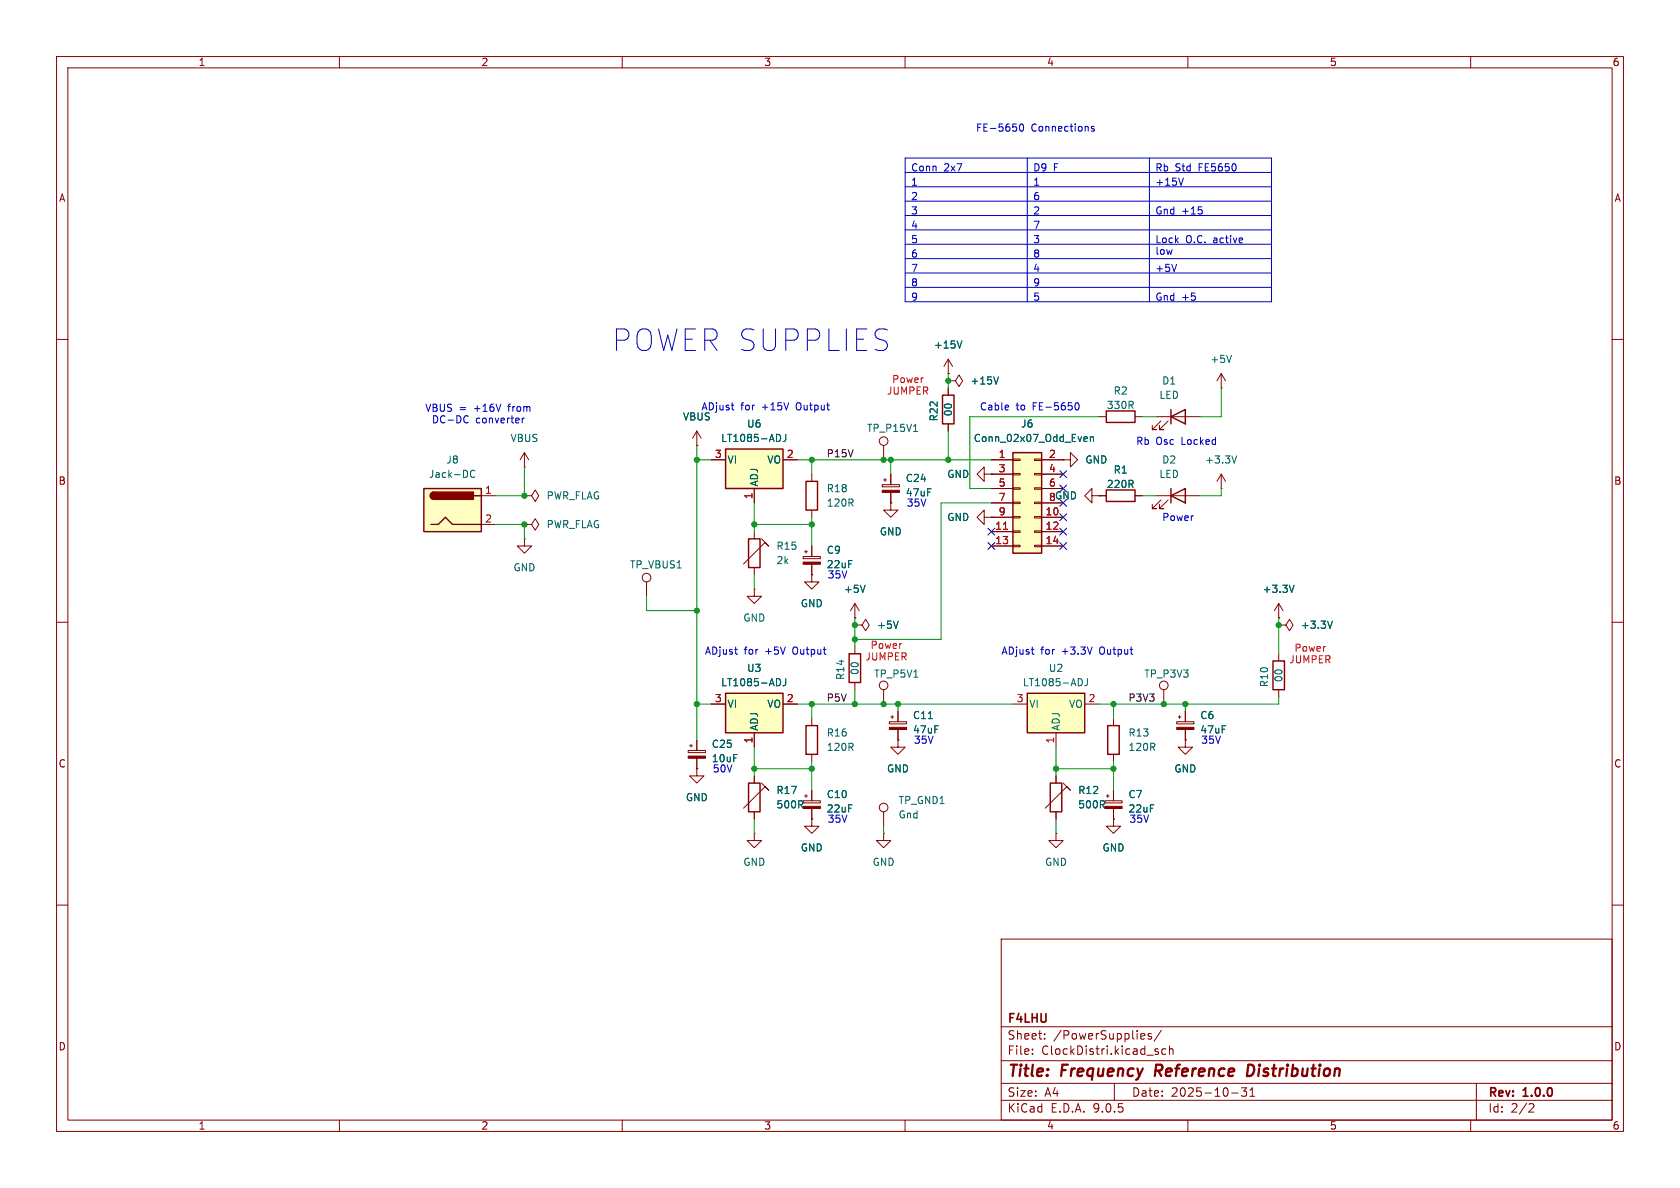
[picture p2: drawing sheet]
<svg xmlns="http://www.w3.org/2000/svg" width="297mm" height="210mm" viewBox="0 0 297 210" stroke-linecap="round" stroke-linejoin="round" font-family="sans-serif">
<g fill="none" stroke="#840000" stroke-width=".18">
<path d="M10 10h277v190h-277zM12 12h273v186h-273zM60 10v2M110 10v2M160 10v2M210 10v2M260 10v2M10 60h2M156.2 78.7v2.6M285 60h2M92.7 87.6h1.3l.6-1 .6 1-.6 1-.6-1M92.7 87.6h.1"/>
<path d="M92.7 95.3v1.2h1.3l-1.3 1.3-1.3-1.3h1.3M92.7 95.3h.1M92.7 92.7h1.3l.6-1 .6 1-.6 1-.6-1M92.7 92.7h.1M143.5 83.8v1.3M143.5 90.2v1.2M156 85.7h3v.4h-3zM156.2 84.8h.5M156.5 84.6v.5M157.5 83.8v1.9M157.5 87v1.9M188 81.3h1.2v-1.3l1.3 1.3-1.3 1.3v-1.3"/>
<path d="M188 81.3h.1M193 87.6v-1.2l-1.2 1.2 1.2 1.3v-1.3h1.3M194.3 87.6h.1M194.3 87.6h1.3M200.7 87.6h1.2M10 110h2M114.3 102.9v2.5M285 110h2M209.5 130.8v1.3h1.3l-1.3 1.3-1.2-1.3h1.2M209.5 130.8h.1M10 160h2M177 166h108v32h-108z"/>
<path d="M285 160h2M60 198v2M110 198v2M160 198v2M177 194.5h108M177 191.5h108M177 187.5h108M177 181.5h108M182.5 186.3v.1M182.5 185.5v.1M184.7 183.6v.1M184.7 182.8v.1"/>
<path d="M197 191.5v3M201.9 182.7l.4 .1 .1 .3-.7 .1M202.3 183.6l-.4 .1M203.5 182.8l-.3-.1-.2 .2v.2l.5 .2v.3h-.5M204.4 185.9l.3 .1 .1 .2-.2 .2h-.3M204.4 185.4l.3 .1M205.3 182.1l-1.3 2M206.1 185.5l-.4-.1-.3 .3v.4l.1 .2h.6M206.7 185.5l.3-.1 .3 .1 .1 .9M206.7 184.9v1.5M210 198v2M217.7 193.2h1.2"/>
<path d="M219.5 192.3h.9l-.5 .6 .4 .1v.7l-.2 .1h-.4l-.2-.1M221 193.8h.8M221 192.7l.4-.4v1.5M260 198v2M261 191.5v6.5M270.5 195.1l.5 .1 .2 .3-1 1.1h1"/>
<circle cx="156.2" cy="78" r=".76"/>
<circle cx="114.3" cy="102.1" r=".76"/>
</g>
<path d="M204.4 188.2l-.2 2M221.4 188.3l-.7-.1-.3 2h.5l.5-.3" fill="none" stroke="#840000" stroke-width=".4"/>
<path d="M161.5 76.3h.7" fill="none" stroke="#006464" stroke-width=".18"/>
<path d="M142.5 85.1h2v5.1h-2zM195.6 86.6h5.1v2h-5.1z" fill="none" stroke="#840000" stroke-width=".25"/>
<path d="M156 86.7h3v.3h-3z" fill="#840000" stroke="#840000" stroke-width=".18"/>
<path d="M179.1 80h5v17.8h-5z" fill="#ffffc2"/>
<path d="M207 73.7l2.5-1.3v2.5zM207 72.4v2.5M179.1 80h5v17.8h-5zM185.7 138.4h2v5.1h-2z" fill="none" stroke="#840000" stroke-width=".25"/>
<g fill="none" stroke="#840000" stroke-width=".18">
<path d="M204.5 73.7h7.6M205.2 74.4l-1.5 1.5h.8h-.8v-.7M206.5 74.4l-1.5 1.5h.7h-.7v-.7M215.9 68.6h.1M215.9 66l-.8 1.3M215.9 66l.8 1.3M215.9 66v2.6M175.3 81.3h3.8M175.3 83.8h3.8M175.3 86.4h3.8M175.3 88.9h3.8M175.3 91.4h3.8"/>
<path d="M175.3 94h3.8M175.3 96.5h3.8M179.1 81.2h1.2v.2h-1.2zM179.1 83.7h1.2v.2h-1.2zM179.1 86.2h1.2v.3h-1.2zM179.1 88.8h1.2v.2h-1.2zM179.1 91.3h1.2v.3h-1.2zM179.1 93.9h1.2v.2h-1.2zM179.1 96.4h1.2v.2h-1.2zM182.9 81.2h1.2v.2h-1.2zM182.9 83.7h1.2v.2h-1.2zM182.9 86.2h1.2v.3h-1.2z"/>
<path d="M182.9 88.8h1.2v.2h-1.2zM182.9 91.3h1.2v.3h-1.2zM182.9 93.9h1.2v.2h-1.2zM182.9 96.4h1.2v.2h-1.2zM184.1 81.3h3.9M184.1 83.8h3.9M184.1 86.4h3.9M184.1 88.9h3.9M184.1 91.4h3.9M184.1 94h3.9M184.1 96.5h3.9M143.5 101.6v1.3h1.3l-1.3 1.2-1.3-1.2h1.3"/>
<path d="M143.5 101.6h.1M186.7 137.2v1.2M188 138.4l1.2 1.3-.6-.6-3.8 3.8M196.8 139.7v1.9M186.7 143.5v1.3M195.3 141.6h3.1v.3h-3.1zM195.6 140.7h.5M195.8 140.5v.5M196.8 142.9v1.9"/>
</g>
<path d="M177.4 93.6h.7" fill="none" stroke="#a90000" stroke-width=".18"/>
<path d="M191.8 77.2l.4 .1v.2l-.6 .1M192.2 78h-.4M192.8 77.3l.1-.1 .4 .1v.7M192.8 77.2v.8M217.7 62.8l-.4 1.3" fill="none" stroke="#006464" stroke-width=".18"/>
<path d="M195.3 142.5h3.1v.4h-3.1z" fill="#840000" stroke="#840000" stroke-width=".18"/>
<path d="M128.3 79.4h10.1v7h-10.1z" fill="#ffffc2"/>
<path d="M128.3 79.4h10.1v7h-10.1z" fill="none" stroke="#840000" stroke-width=".25"/>
<path d="M125.7 81.3h2.6M133.3 86.4v2.5M138.4 81.3h2.6M142 98.4h3v.4h-3zM142.2 97.5h.5M142.5 97.3v.5M143.5 96.5v1.9M143.5 99.7v1.9" fill="none" stroke="#840000" stroke-width=".18"/>
<path d="M137.8 76.8l.2 .5-.2 .7M138.9 76.8v.9a.41 .41 0 0 1-.5 .3" fill="none" stroke="#006464" stroke-width=".18"/>
<path d="M142 99.4h3v.3h-3z" fill="#840000" stroke="#840000" stroke-width=".18"/>
<path d="M181.6 122.6h10.2v6.9h-10.2z" fill="#ffffc2"/>
<path d="M132.3 95.3h2.1v5h-2.1zM207 87.6l2.5-1.2v2.5zM207 86.4v2.5M132.3 138.4h2.1v5.1h-2.1zM181.6 122.6h10.2v6.9h-10.2zM195.8 128.3h2.1v5.1h-2.1z" fill="none" stroke="#840000" stroke-width=".25"/>
<g fill="none" stroke="#840000" stroke-width=".18">
<path d="M123.2 78.7h.1M123.2 76.2l-.8 1.3M123.2 76.2l.8 1.3M123.2 76.2v2.5M133.3 94v1.3M134.6 95.3l1.3 1.2-.6-.6-3.9 3.8M174 83.8v-1.2l-1.3 1.2 1.3 1.3v-1.3h1.3M174 91.4v-1.2l-1.3 1.2 1.3 1.3v-1.3h1.3M175.3 83.8h.1M175.3 91.4h.1M204.5 87.6h7.6M205.2 88.4l-1.5 1.5h.8h-.8v-.7"/>
<path d="M206.5 88.4l-1.5 1.5h.7h-.7v-.7M215.9 86.4h.1M215.9 83.8l-.8 1.3M215.9 83.8l.8 1.3M215.9 83.8v2.6M133.3 104.1v1.3h1.3l-1.3 1.3-1.2-1.3h1.2M133.3 104.1h.1M133.3 100.3v1.3M133.3 137.2v1.2M134.6 138.4l1.3 1.3-.6-.6-3.9 3.8M179.1 124.5h2.5M186.7 129.5v2.6"/>
<path d="M191.8 124.5h2.5M196.8 127v1.3M196.8 133.4v1.2M133.3 147.3v1.3h1.3l-1.3 1.3-1.2-1.3h1.2M133.3 147.3h.1M133.3 143.5v1.3M156.2 143.5v2.6M186.7 147.3v1.3h1.3l-1.3 1.3-1.3-1.3h1.3M186.7 147.3h.1"/>
<circle cx="156.2" cy="142.7" r=".76"/>
</g>
<path d="M218.6 80.6l-.4 1.3M192.3 120v.9a.41 .41 0 0 1-.5 .3M191.1 120l.2 .5-.2 .7" fill="none" stroke="#006464" stroke-width=".18"/>
<path d="M74.9 86.4h10.2v7.6h-10.2z" fill="#ffffc2"/>
<path d="M166.6 69.9h2.1v5h-2.1zM195.6 72.6h5.1v2.1h-5.1zM74.9 86.4h10.2v7.6h-10.2zM76.2 92.7h1.3l1.2-1.3 1.3 1.3h5.1M76.7 87a.64 .64 0 0 0-.6 .6 .64 .64 0 0 0 .6 .7M83.8 87.6h1.3M150.1 115.6h2v5.1h-2zM225 116.8h2.1v5.1h-2.1zM142.5 128.3h2v5.1h-2z" fill="none" stroke="#840000" stroke-width=".25"/>
<g fill="#840000" stroke="#840000" stroke-width=".25">
<path d="M76.3 87.2l.4-.2v1.3a.63 .63 0 0 1-.6-.4 .63 .63 0 0 1 .2-.7z"/>
<path d="M76.7 87h7v1.3h-7z"/>
</g>
<g fill="none" stroke="#840000" stroke-width=".18">
<path d="M167.6 67.3h1.3l.6-1 .7 1-.7 1-.6-1M167.6 67.3h.1M167.6 66h.1M167.6 63.5v2.5M167.6 68.6v1.3M167.6 74.9v1.3M167.6 63.5l-.7 1.3M167.6 63.5l.8 1.3M194.3 73.7h1.3M200.7 73.7h1.2M85.1 87.6h2.5M85.1 92.7h2.5"/>
<path d="M92.7 82.6h.1M92.7 80l-.8 1.3M92.7 80l.8 1.3M92.7 80v2.6M157.5 88.9v1.3h1.2l-1.2 1.2-1.3-1.2h1.3M157.5 88.9h.1M151.1 110.5h1.3l.6-1 .7 1-.7 1-.6-1M151.1 110.5h.1M151.1 109.2h.1M151.1 106.7l-.7 1.3M151.1 106.7l.8 1.3M151.1 106.7v2.5"/>
<path d="M151.1 114.3v1.3M226.1 110.5h1.2l.7-1 .6 1-.6 1-.7-1M226.1 110.5h.1M226.1 109.2h.1M226.1 106.7l-.8 1.3M226.1 106.7l.7 1.3M226.1 106.7v2.5M226.1 115.6v1.2M121.7 132.7h3v.3h-3zM121.9 131.8h.5M122.2 131.6v.5M123.2 135.9v1.3h1.3l-1.3 1.2-1.3-1.2h1.3"/>
<path d="M123.2 135.9h.1M123.2 130.8v1.9M123.2 134v1.9M143.5 127v1.3M143.5 133.4v1.2M143.5 139.7v1.9M151.1 120.7v1.2M156.2 121.9v2.6M157.2 127.6h3.1v.4h-3.1zM157.5 126.7h.5M157.7 126.5v.5M158.7 130.8v1.3h1.3l-1.3 1.3-1.2-1.3h1.2"/>
<path d="M158.7 130.8h.1M158.7 125.7v1.9M158.7 129v1.8M205.7 121.9v2.6M208 127.6h3.1v.4h-3.1zM208.3 126.7h.5M208.5 126.5v.5M209.5 125.7v1.9M209.5 129v1.8M226.1 121.9v1.3M142 141.6h3v.3h-3zM142.2 140.7h.5"/>
<path d="M142.5 140.5v.5M143.5 144.8v1.3h1.3l-1.3 1.2-1.3-1.2h1.3M143.5 144.8h.1M143.5 142.9v1.9M156.2 147.3v1.3h1.3l-1.3 1.3-1.3-1.3h1.3M156.2 147.3h.1M196.8 144.8v1.3h1.3l-1.3 1.2-1.2-1.2h1.2M196.8 144.8h.1"/>
<circle cx="156.2" cy="121.2" r=".76"/>
<circle cx="205.7" cy="121.2" r=".76"/>
</g>
<path d="M170.1 60.3l-.5 1.2M176.5 66.6l-.4 1.3M83.9 83.3a.6 .6 0 0 0-.8 .4 .6 .6 0 0 0 .6 .7l.2-.1M152.9 103.4l-.4 1.3M158.8 109.8l-.4 1.3M161.6 119.7h.7M228.8 103.4l-.4 1.3M235.5 109.8l-.4 1.3M164.1 127h.7" fill="none" stroke="#006464" stroke-width=".18"/>
<g fill="#840000" stroke="#840000" stroke-width=".18">
<path d="M208 128.6h3.1v.4h-3.1z"/>
<path d="M157.2 128.6h3.1v.4h-3.1z"/>
<path d="M121.7 133.7h3v.3h-3z"/>
<path d="M142 142.5h3v.4h-3z"/>
</g>
<path d="M128.3 122.6h10.1v6.9h-10.1z" fill="#ffffc2"/>
<path d="M128.3 122.6h10.1v6.9h-10.1z" fill="none" stroke="#840000" stroke-width=".25"/>
<g fill="none" stroke="#840000" stroke-width=".18">
<path d="M123.2 78.7h.1M167.6 67.3h.1M167.6 66h.1M167.6 68.6v1.3M167.6 74.9v1.3M125.7 81.3h2.6M133.3 86.4v2.5M138.4 81.3h2.6M143.5 96.5v1.9M143.5 99.7v1.9M157.5 88.9h.1M157.5 83.8v1.9"/>
<path d="M157.5 87v1.9M175.3 83.8h.1M175.3 91.4h.1M175.3 81.3h3.8M175.3 83.8h3.8M175.3 86.4h3.8M175.3 88.9h3.8M175.3 91.4h3.8M175.3 94h3.8M175.3 96.5h3.8M184.1 81.3h3.9M184.1 83.8h3.9"/>
<path d="M184.1 86.4h3.9M184.1 88.9h3.9M184.1 91.4h3.9M184.1 94h3.9M184.1 96.5h3.9M188 81.3h.1M194.3 87.6h.1M194.3 87.6h1.3M200.7 87.6h1.2M143.5 101.6h.1M151.1 110.5h.1M151.1 109.2h.1"/>
<path d="M226.1 110.5h.1M226.1 109.2h.1M123.2 135.9h.1M123.2 130.8v1.9M123.2 134v1.9M125.7 124.5h2.6M133.3 129.5v2.6M133.3 137.2v1.2M138.4 124.5h2.6M143.5 139.7v1.9M158.7 130.8h.1M158.7 125.7v1.9"/>
<path d="M158.7 129v1.8M186.7 137.2v1.2M196.8 139.7v1.9M209.5 130.8h.1M209.5 125.7v1.9M209.5 129v1.8M133.3 143.5v1.3M143.5 144.8h.1M143.5 142.9v1.9M186.7 143.5v1.3M196.8 144.8h.1M196.8 142.9v1.9"/>
</g>
<g fill="none" stroke="#006464" stroke-width=".18">
<path d="M137.8 76.8l.2 .5-.2 .7M138.9 76.8v.9a.41 .41 0 0 1-.5 .3M170.1 60.3l-.5 1.2M176.5 66.6l-.4 1.3M191.8 77.2l.4 .1v.2l-.6 .1M192.2 78h-.4M192.8 77.3l.1-.1 .4 .1v.7M192.8 77.2v.8M138.9 120v.9a.41 .41 0 0 1-.5 .3M152.9 103.4l-.4 1.3M158.8 109.8l-.4 1.3M228.8 103.4l-.4 1.3"/>
<path d="M235.5 109.8l-.4 1.3M137.8 120l.2 .5-.2 .7M164.1 127h.7"/>
</g>
<g fill="none" stroke="#0000c2" stroke-width=".18">
<path d="M160 30.5h64.8M160 33h64.8M160 35.6h64.8M160 38.1h64.8M160 27.9h64.8v25.4h-64.8zM180.4 22l.1-.1a.68 .68 0 0 1 .5 .7 .68 .68 0 0 1-.5 .6l-.1-.1-.2-.4zM181.6 27.9v25.4M193.4 22.4l-.3-.1-.2 .2 .1 .2 .4 .1v.3h-.5M203.2 27.9v25.4M209.2 31.5l-.4 1.3M211.9 36.6h.6M212.4 37.1l.1 .2-.1 .5"/>
<path d="M160 40.6h64.8M160 43.2h64.8M160 45.7h64.8M160 48.3h64.8M160 50.8h64.8M208 46.7l-.4 1.3M82.4 73.5l.4 .1M82.8 74.6l-.4 .2M92.3 73.9v.9M92.7 73.9l-.4 .3M129.3 71.6h.5M129.6 72.5h.2"/>
<path d="M178.2 71.7l.1 .2-.6 .1M190.2 71.3l.1-.1a.68 .68 0 0 1 .5 .6 .68 .68 0 0 1-.5 .7 .84 .84 0 0 1-.1-1.2zM129.9 114.8h.5M130.2 115.6h.2M182.3 114.8h.5M182.7 115.6h.1M193.1 114.4l-.4 1.2"/>
</g>
<g fill="none" stroke="#009600" stroke-width=".18">
<path d="M123.2 78.7v52.1M167.6 66v2.6M167.6 76.2v5.1M194.3 73.7h-22.9v12.7h3.9M201.9 73.7h2.6M215.9 68.6v5.1h-3.8M87.6 92.7h5.1v2.6M92.7 82.6v5h-5.1M123.2 81.3h2.5M133.3 88.9v5.1M133.3 92.7h10.2M141 81.3h34.3"/>
<path d="M143.5 81.3v2.5M143.5 91.4v5.1M157.5 81.3v2.5M175.3 88.9h-8.9v24.1h-15.3M201.9 87.6h2.6M215.9 86.4v1.2h-3.8M114.3 105.4v2.6h8.9M133.3 101.6v2.5M151.1 109.2v5.1M226.1 109.2v6.4M123.2 124.5h2.5M133.3 132.1v5.1"/>
<path d="M133.3 135.9h10.2M141 124.5h38.1M143.5 124.5v2.5M143.5 134.6v5.1M151.1 121.9v2.6M158.7 124.5v1.2M186.7 132.1v5.1M186.7 135.9h10.1M196.8 124.5v2.5M196.8 134.6v5.1M209.5 124.5v1.2M226.1 123.2v1.3h-31.8"/>
<path d="M133.3 144.8v2.5M156.2 146.1v1.2M186.7 144.8v2.5"/>
</g>
<g fill="none" stroke="#000084" stroke-width=".18">
<path d="M174.7 95.9l1.2 1.2M174.7 93.4l1.2 1.2M175.9 95.9l-1.2 1.2M175.9 93.4l-1.2 1.2M187.4 93.4l1.2 1.2M187.4 95.9l1.2 1.2M187.4 85.8l1.2 1.2M187.4 90.8l1.2 1.2M187.4 83.2l1.2 1.2M187.4 88.3l1.2 1.2M188.6 93.4l-1.2 1.2M188.6 95.9l-1.2 1.2"/>
<path d="M188.6 85.8l-1.2 1.2M188.6 90.8l-1.2 1.2M188.6 83.2l-1.2 1.2M188.6 88.3l-1.2 1.2"/>
</g>
<path d="M177.4 93.6h.7" fill="none" stroke="#a90000" stroke-width=".18"/>
<g fill="#009600" stroke="#009600" stroke-width=".18">
<circle cx="151.1" cy="110.5" r=".46"/>
<circle cx="123.2" cy="108" r=".46"/>
<circle cx="143.5" cy="92.7" r=".46"/>
<circle cx="226.1" cy="110.5" r=".46"/>
<circle cx="151.1" cy="113" r=".46"/>
<circle cx="158.7" cy="124.5" r=".46"/>
<circle cx="143.5" cy="124.5" r=".46"/>
<circle cx="151.1" cy="124.5" r=".46"/>
<circle cx="196.8" cy="124.5" r=".46"/>
<circle cx="196.8" cy="135.9" r=".46"/>
<circle cx="209.5" cy="124.5" r=".46"/>
<circle cx="186.7" cy="135.9" r=".46"/>
<circle cx="205.7" cy="124.5" r=".46"/>
<circle cx="92.7" cy="87.6" r=".46"/>
<circle cx="92.7" cy="92.7" r=".46"/>
<circle cx="157.5" cy="81.3" r=".46"/>
<circle cx="143.5" cy="81.3" r=".46"/>
<circle cx="156.2" cy="81.3" r=".46"/>
<circle cx="133.3" cy="92.7" r=".46"/>
<circle cx="123.2" cy="81.3" r=".46"/>
<circle cx="167.6" cy="67.3" r=".46"/>
<circle cx="167.6" cy="81.3" r=".46"/>
<circle cx="156.2" cy="124.5" r=".46"/>
<circle cx="123.2" cy="124.5" r=".46"/>
<circle cx="143.5" cy="135.9" r=".46"/>
<circle cx="133.3" cy="135.9" r=".46"/>
</g>
<text font-size="5.3" fill="#0000c2" x="108.2" y="62.3">POWER SUPPLIES</text>
<g font-size="2.8" fill="#840000">
<text x="178" y="190.9">Title:</text>
<text x="187.7" y="190.9">Frequency</text>
<text x="205" y="190.9">Reference</text>
<text x="222.1" y="190.9">Distribution</text>
</g>
<g font-size="2.1" fill="#840000">
<text x="178" y="184">Sheet:</text>
<text x="178" y="181.2">F4LHU</text>
<text x="186.2" y="184">/PowerSupplies/</text>
<text x="178" y="186.7">File:</text>
<text x="184.1" y="186.7">ClockDistri.kicad_sch</text>
<text x="178" y="196.9">KiCad</text>
<text x="178" y="194.1">Size:</text>
<text x="184.7" y="194.1">A4</text>
<text x="185.7" y="196.9">E.D.A.</text>
<text x="193.3" y="196.9">9.0.5</text>
<text x="200" y="194.1">Date:</text>
<text x="207" y="194.1">2025-10-31</text>
<text x="263" y="194.3">Rev:</text>
<text x="263" y="196.9">Id:</text>
<text x="267.1" y="196.9">2/2</text>
<text x="269.4" y="194.3">1.0.0</text>
</g>
<g font-size="1.8" fill="#840000">
<text x="35" y="11.9">1</text>
<text x="85" y="11.9">2</text>
<text x="135" y="11.9">3</text>
<text x="185" y="11.9">4</text>
<text x="235" y="11.9">5</text>
<text x="285" y="11.9">6</text>
<text x="10.3" y="35.9">A</text>
<text x="285.3" y="35.9">A</text>
<text x="10.3" y="85.9">B</text>
<text x="285.3" y="85.9">B</text>
<text x="10.3" y="135.9">C</text>
<text x="285.3" y="135.9">C</text>
<text x="10.3" y="185.9">D</text>
<text x="285.3" y="185.9">D</text>
<text x="35" y="199.9">1</text>
<text x="85" y="199.9">2</text>
<text x="135" y="199.9">3</text>
<text x="185" y="199.9">4</text>
<text x="235" y="199.9">5</text>
<text x="285" y="199.9">6</text>
</g>
<g font-size="1.8" fill="#0000c2">
<text x="172.4" y="23.5">FE-5650</text>
<text x="182.3" y="23.5">Connections</text>
<text x="161" y="30.6">Conn</text>
<text x="161" y="33.2">1</text>
<text x="161" y="35.7">2</text>
<text x="166.9" y="30.6">2x7</text>
<text x="182.6" y="30.6">D9</text>
<text x="182.6" y="33.2">1</text>
<text x="182.6" y="35.7">6</text>
<text x="186.2" y="30.6">F</text>
<text x="204.2" y="30.6">Rb</text>
<text x="204.2" y="33.2">+15V</text>
<text x="207.7" y="30.6">Std</text>
<text x="212" y="30.6">FE5650</text>
<text x="161" y="38.2">3</text>
<text x="161" y="40.8">4</text>
<text x="182.6" y="38.2">2</text>
<text x="182.6" y="40.8">7</text>
<text x="204.2" y="38.2">Gnd</text>
<text x="208.9" y="38.2">+15</text>
<text x="161" y="43.3">5</text>
<text x="161" y="45.9">6</text>
<text x="182.6" y="43.3">3</text>
<text x="182.6" y="45.9">8</text>
<text x="204.2" y="43.3">Lock</text>
<text x="204.2" y="45.4">low</text>
<text x="209.6" y="43.3">O.C.</text>
<text x="214.6" y="43.3">active</text>
<text x="161" y="48.4">7</text>
<text x="161" y="50.9">8</text>
<text x="161" y="53.5">9</text>
<text x="182.6" y="48.4">4</text>
<text x="182.6" y="50.9">9</text>
<text x="182.6" y="53.5">5</text>
<text x="204.2" y="48.4">+5V</text>
<text x="204.2" y="53.5">Gnd</text>
<text x="208.9" y="53.5">+5</text>
<text x="75.1" y="73">VBUS</text>
<text x="76.3" y="75">DC-DC</text>
<text x="81.1" y="73">=</text>
<text x="83.9" y="73">+16V</text>
<text x="84.1" y="75">converter</text>
<text x="90.1" y="73">from</text>
<text x="123.9" y="72.7">ADjust</text>
<text x="130.9" y="72.7">for</text>
<text x="134.8" y="72.7">+15V</text>
<text x="141" y="72.7">Output</text>
<text x="173.1" y="72.7">Cable</text>
<text x="179.6" y="72.7">to</text>
<text x="182.7" y="72.7">FE-5650</text>
<text x="200.8" y="78.8">Rb</text>
<text x="204.3" y="78.8">Osc</text>
<text x="209" y="78.8">Locked</text>
<text x="160.2" y="89.8">35V</text>
<text x="205.4" y="92.3">Power</text>
<text x="146.2" y="102.5">35V</text>
<text x="124.5" y="115.9">ADjust</text>
<text x="131.6" y="115.9">for</text>
<text x="135.4" y="115.9">+5V</text>
<text x="140.4" y="115.9">Output</text>
<text x="176.9" y="115.9">ADjust</text>
<text x="184" y="115.9">for</text>
<text x="187.8" y="115.9">+3.3V</text>
<text x="194.7" y="115.9">Output</text>
<text x="161.5" y="131.7">35V</text>
<text x="212.3" y="131.7">35V</text>
<text x="125.9" y="136.8">50V</text>
<text x="146.2" y="145.6">35V</text>
<text x="199.6" y="145.6">35V</text>
</g>
<g font-size="1.8" fill="#006464">
<text x="165" y="61.8">+15V</text>
<text x="213.9" y="64.4">+5V</text>
<text x="171.5" y="68.2">+15V</text>
<text x="196.8" y="70">R2</text>
<text x="204.9" y="70.7">LED</text>
<text x="205.4" y="68.2">D1</text>
<text x="120.6" y="74.5">VBUS</text>
<text x="132" y="75.8">U6</text>
<text x="153.2" y="76.6">TP_P15V1</text>
<text x="166" y="74.6" transform="rotate(-90 166 74.6)">R22</text>
<text x="168.5" y="73.7" transform="rotate(-90 168.5 73.7)">00</text>
<text x="180.4" y="75.8">J6</text>
<text x="195.6" y="72.5">330R</text>
<text x="78.8" y="82.1">J8</text>
<text x="90.2" y="78.3">VBUS</text>
<text x="127.4" y="78.3">LT1085-ADJ</text>
<text x="128.5" y="82.1">VI</text>
<text x="135.6" y="82.1">VO</text>
<text x="172" y="78.3">Conn_02x07_Odd_Even</text>
<text x="191.8" y="82.1">GND</text>
<text x="196.8" y="83.9">R1</text>
<text x="205.4" y="82.1">D2</text>
<text x="213" y="82.1">+3.3V</text>
<text x="75.7" y="84.7">Jack-DC</text>
<text x="96.5" y="88.5">PWR_FLAG</text>
<text x="134.2" y="86.1" transform="rotate(-90 134.2 86.1)">ADJ</text>
<text x="146.1" y="89.8">120R</text>
<text x="146.1" y="87.2">R18</text>
<text x="160" y="85.4">C24</text>
<text x="160" y="87.9">47uF</text>
<text x="167.4" y="84.7">GND</text>
<text x="195.6" y="86.5">220R</text>
<text x="204.9" y="84.7">LED</text>
<text x="96.5" y="93.6">PWR_FLAG</text>
<text x="155.4" y="94.8">GND</text>
<text x="167.4" y="92.3">GND</text>
<text x="90.7" y="101.2">GND</text>
<text x="111.3" y="100.7">TP_VBUS1</text>
<text x="137.2" y="97.4">R15</text>
<text x="137.2" y="99.9">2k</text>
<text x="146.1" y="98.1">C9</text>
<text x="146.1" y="100.6">22uF</text>
<text x="141.5" y="107.5">GND</text>
<text x="149.1" y="105">+5V</text>
<text x="223.1" y="105">+3.3V</text>
<text x="131.3" y="110.1">GND</text>
<text x="154.9" y="111.4">+5V</text>
<text x="229.9" y="111.4">+3.3V</text>
<text x="132" y="119">U3</text>
<text x="152" y="119.4" transform="rotate(-90 152 119.4)">00</text>
<text x="154.4" y="120">TP_P5V1</text>
<text x="185.3" y="119">U2</text>
<text x="202.2" y="120">TP_P3V3</text>
<text x="127.4" y="121.5">LT1085-ADJ</text>
<text x="128.5" y="125.3">VI</text>
<text x="135.6" y="125.3">VO</text>
<text x="149.5" y="120.3" transform="rotate(-90 149.5 120.3)">R14</text>
<text x="180.7" y="121.5">LT1085-ADJ</text>
<text x="181.9" y="125.3">VI</text>
<text x="188.9" y="125.3">VO</text>
<text x="224.4" y="121.6" transform="rotate(-90 224.4 121.6)">R10</text>
<text x="226.9" y="120.7" transform="rotate(-90 226.9 120.7)">00</text>
<text x="134.2" y="129.3" transform="rotate(-90 134.2 129.3)">ADJ</text>
<text x="146.1" y="130.4">R16</text>
<text x="161.3" y="127.3">C11</text>
<text x="161.3" y="129.9">47uF</text>
<text x="187.6" y="129.3" transform="rotate(-90 187.6 129.3)">ADJ</text>
<text x="199.4" y="130.4">R13</text>
<text x="212.1" y="127.3">C6</text>
<text x="212.1" y="129.9">47uF</text>
<text x="125.7" y="132.4">C25</text>
<text x="125.7" y="134.9">10uF</text>
<text x="146.1" y="132.9">120R</text>
<text x="156.7" y="136.8">GND</text>
<text x="199.4" y="132.9">120R</text>
<text x="207.5" y="136.8">GND</text>
<text x="121.2" y="141.8">GND</text>
<text x="137.2" y="143.1">500R</text>
<text x="137.2" y="140.6">R17</text>
<text x="146.1" y="141.3">C10</text>
<text x="146.1" y="143.8">22uF</text>
<text x="158.8" y="142.3">TP_GND1</text>
<text x="190.5" y="143.1">500R</text>
<text x="190.5" y="140.6">R12</text>
<text x="199.4" y="141.3">C7</text>
<text x="199.4" y="143.8">22uF</text>
<text x="158.8" y="144.9">Gnd</text>
<text x="131.3" y="153.3">GND</text>
<text x="141.5" y="150.7">GND</text>
<text x="154.2" y="153.3">GND</text>
<text x="184.7" y="153.3">GND</text>
<text x="194.8" y="150.7">GND</text>
</g>
<g font-size="1.8" fill="#f00">
<text x="156.7" y="70">JUMPER</text>
<text x="157.6" y="67.9">Power</text>
<text x="152.9" y="117">JUMPER</text>
<text x="153.8" y="114.9">Power</text>
<text x="227.8" y="117.5">JUMPER</text>
<text x="228.7" y="115.4">Power</text>
</g>
<g font-size="1.8" fill="#a90000">
<text x="126.3" y="81">3</text>
<text x="139" y="81">2</text>
<text x="176.5" y="81">1</text>
<text x="176.5" y="83.6">3</text>
<text x="185.3" y="81">2</text>
<text x="185.3" y="83.6">4</text>
<text x="85.7" y="87.4">1</text>
<text x="133.1" y="88.3" transform="rotate(-90 133.1 88.3)">1</text>
<text x="176.5" y="86.1">5</text>
<text x="176.5" y="88.6">7</text>
<text x="185.3" y="86.1">6</text>
<text x="185.3" y="88.6">8GND</text>
<text x="85.7" y="92.5">2</text>
<text x="175.9" y="93.7">11</text>
<text x="176.5" y="91.2">9</text>
<text x="184.7" y="91.2">10</text>
<text x="184.7" y="93.7">12</text>
<text x="175.9" y="96.3">13</text>
<text x="184.7" y="96.3">14</text>
<text x="126.3" y="124.2">3</text>
<text x="139" y="124.2">2</text>
<text x="179.6" y="124.2">3</text>
<text x="192.3" y="124.2">2</text>
<text x="133.1" y="131.5" transform="rotate(-90 133.1 131.5)">1</text>
<text x="186.4" y="131.5" transform="rotate(-90 186.4 131.5)">1</text>
</g>
<g font-size="1.8" fill="#0f0f0f">
<text x="146" y="80.9">P15V</text>
<text x="146" y="124.1">P5V</text>
<text x="199.4" y="124.1">P3V3</text>
</g>
</svg>
